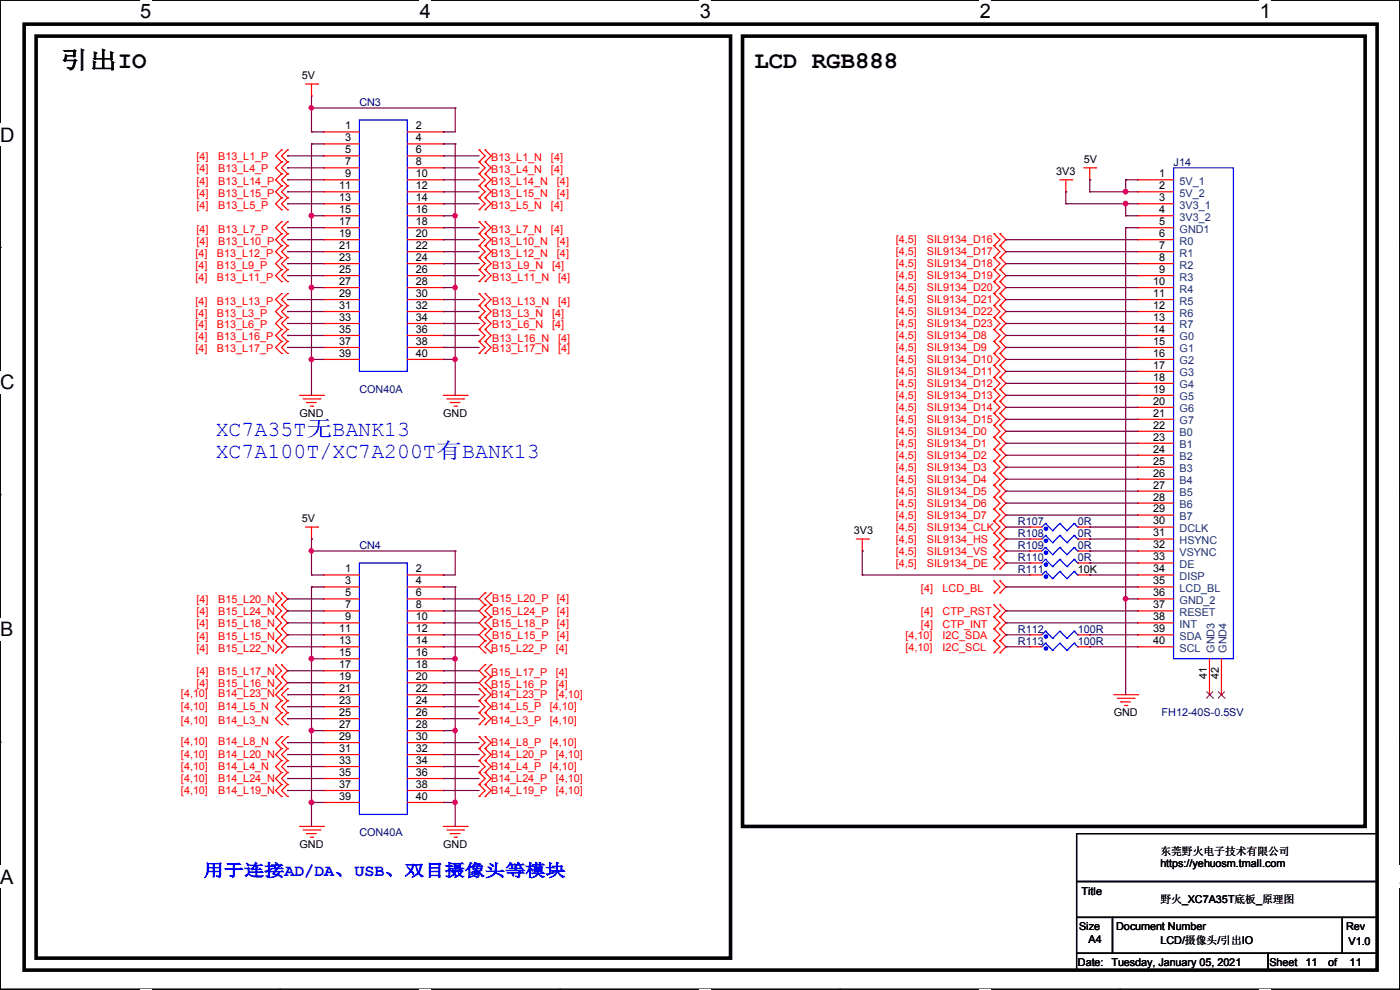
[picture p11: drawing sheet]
<svg xmlns="http://www.w3.org/2000/svg" width="297mm" height="210mm" viewBox="0 0 297 210" stroke-linecap="round" stroke-linejoin="round" font-family="sans-serif">
<path d="M0 0h297v209.8h-297z" fill="none" stroke="#000" stroke-width=".25"/>
<g fill="#fff">
<path d="M29.7 0h2.4v4.8h-2.4z"/>
<path d="M29.7 209.8h2.4v.2h-2.4z"/>
</g>
<path d="M59.4 0h.1M59.4 209.8h.1" fill="none" stroke="#000" stroke-width=".25"/>
<g fill="#fff">
<path d="M89.1 0h2.3v4.8h-2.3z"/>
<path d="M89.1 209.8h2.3v.2h-2.3z"/>
</g>
<path d="M118.8 0h.1M118.8 209.8h.1" fill="none" stroke="#000" stroke-width=".25"/>
<g fill="#fff">
<path d="M148.5 0h2.3v4.8h-2.3z"/>
<path d="M148.5 209.8h2.3v.2h-2.3z"/>
</g>
<path d="M178.2 0h.1M178.2 209.8h.1" fill="none" stroke="#000" stroke-width=".25"/>
<g fill="#fff">
<path d="M207.9 0h2.3v4.8h-2.3z"/>
<path d="M207.9 209.8h2.3v.2h-2.3z"/>
</g>
<path d="M237.6 0h.1M237.6 209.8h.1" fill="none" stroke="#000" stroke-width=".25"/>
<g fill="#fff">
<path d="M267.3 0h2.3v4.8h-2.3z"/>
<path d="M267.3 209.8h2.3v.2h-2.3z"/>
<path d="M0 26.2h3.1v4.8h-3.1z"/>
<path d="M0 78.7h3.1v4.7h-3.1z"/>
</g>
<path d="M0 52.5h.1M297 52.5h.1" fill="none" stroke="#000" stroke-width=".25"/>
<path d="M0 131.1h2.9v4.8h-2.9z" fill="#fff"/>
<path d="M0 104.9h.1M297 104.9h.1" fill="none" stroke="#000" stroke-width=".25"/>
<g fill="#fff">
<path d="M0 183.6h2.9v4.7h-2.9z"/>
<path d="M296.9 183.6h.1v4.7h-.1z"/>
</g>
<path d="M0 157.4h.1M297 157.4h.1M228.4 176.8h63.7v10.2h-63.7zM228.4 187h63.7v7.6h-63.7zM228.4 194.6h7.6v7.6h-7.6zM236 194.6h48.8v7.6h-48.8zM284.8 194.6h7.3v7.6h-7.3zM228.4 202.2h40.6v3.6h-40.6zM269 202.2h23.1v3.6h-23.1z" fill="none" stroke="#000" stroke-width=".25"/>
<path d="M5.1 5.1h287v200.7h-287zM7.7 7.7h147.3v195.5h-147.3zM157.5 7.7h132.1v167.6h-132.1z" fill="none" stroke="#000" stroke-width=".76"/>
<g fill="none" stroke="#f00" stroke-width=".25">
<path d="M64.8 17.8h2.6M66.1 17.8v2.6M67.4 17.8h.1M59.7 36.9h.1M59.7 39.4h.1M59.7 34.3h.1M59.7 31.8h.1M59.7 36.9l-1.2 1.2 1.2 1.3M59.7 39.4l-1.2 1.3 1.2 1.3M59.7 34.3l-1.2 1.3 1.2 1.3M59.7 31.8l-1.2 1.3 1.2 1.2M61 36.9h.1"/>
<path d="M61 39.4h.1M61 34.3h.1M61 31.8h.1M61 36.9l-1.3 1.2 1.3 1.3M61 39.4l-1.3 1.3 1.3 1.3M61 34.3l-1.3 1.3 1.3 1.3M61 31.8l-1.3 1.3 1.3 1.2M66.1 20.4h.1M68.6 28h.1M68.6 30.5h.1M68.6 33.1h.1M68.6 35.6h.1"/>
<path d="M68.6 38.1h.1M68.6 35.6h7.6M68.6 38.1h7.6M68.6 28h7.6M68.6 30.5h7.6M68.6 33.1h7.6M86.4 35.6h7.6M86.4 38.1h7.6M86.4 28h7.6M86.4 30.5h7.6M86.4 33.1h7.6M94 28h.1"/>
<path d="M94 30.5h.1M94 33.1h.1M94 35.6h.1M94 38.1h.1M101.6 39.4h.1M101.6 36.9h.1M101.6 34.3h.1M101.6 31.8h.1M101.6 39.4l1.3 1.3-1.3 1.3M101.6 36.9l1.3 1.2-1.3 1.3M101.6 34.3l1.3 1.3-1.3 1.3M101.6 31.8l1.3 1.3-1.3 1.2"/>
<path d="M102.9 39.4h.1M102.9 36.9h.1M102.9 34.3h.1M102.9 31.8h.1M102.9 39.4l1.3 1.3-1.3 1.3M102.9 36.9l1.3 1.2-1.3 1.3M102.9 34.3l1.3 1.3-1.3 1.3M102.9 31.8l1.3 1.3-1.3 1.2M224.8 38.1h2.6M226.1 38.1v2.6M227.4 38.1h.1M229.9 35.6h2.6"/>
<path d="M231.2 38.1h.1M231.2 35.6v2.5M232.5 35.6h.1M241.3 38.1h.1M241.3 38.1h7.7M59.7 42h.1M59.7 54.7h.1M59.7 57.2h.1M59.7 59.7h.1M59.7 49.6h.1M59.7 52.1h.1M59.7 47h.1"/>
<path d="M59.7 44.5h.1M59.7 54.7l-1.2 1.2 1.2 1.3M59.7 57.2l-1.2 1.3 1.2 1.2M59.7 49.6l-1.2 1.2 1.2 1.3M59.7 52.1l-1.2 1.3 1.2 1.3M59.7 47l-1.2 1.3 1.2 1.3M59.7 42l-1.2 1.2 1.2 1.3M61 42h.1M61 54.7h.1M61 57.2h.1M61 59.7h.1M61 49.6h.1"/>
<path d="M61 52.1h.1M61 47h.1M61 44.5h.1M61 54.7l-1.3 1.2 1.3 1.3M61 57.2l-1.3 1.3 1.3 1.2M61 49.6l-1.3 1.2 1.3 1.3M61 52.1l-1.3 1.3 1.3 1.3M61 47l-1.3 1.3 1.3 1.3M61 42l-1.3 1.2 1.3 1.3M68.6 40.7h.1M68.6 43.2h.1M68.6 45.8h.1"/>
<path d="M68.6 48.3h.1M68.6 50.8h.1M68.6 53.4h.1M68.6 55.9h.1M68.6 58.5h.1M68.6 40.7h7.6M68.6 43.2h7.6M68.6 45.8h7.6M68.6 48.3h7.6M68.6 50.8h7.6M68.6 53.4h7.6M68.6 55.9h7.6"/>
<path d="M68.6 58.5h7.6M86.4 40.7h7.6M86.4 43.2h7.6M86.4 45.8h7.6M86.4 48.3h7.6M86.4 50.8h7.6M86.4 53.4h7.6M86.4 55.9h7.6M86.4 58.5h7.6M94 40.7h.1M94 43.2h.1M94 45.8h.1"/>
<path d="M94 48.3h.1M94 50.8h.1M94 53.4h.1M94 55.9h.1M94 58.5h.1M101.6 42h.1M101.6 54.7h.1M101.6 57.2h.1M101.6 59.7h.1M101.6 49.6h.1M101.6 52.1h.1M101.6 47h.1"/>
<path d="M101.6 44.5h.1M101.6 54.7l1.3 1.2-1.3 1.3M101.6 57.2l1.3 1.3-1.3 1.2M101.6 49.6l1.3 1.2-1.3 1.3M101.6 52.1l1.3 1.3-1.3 1.3M101.6 47l1.3 1.3-1.3 1.3M101.6 42l1.3 1.2-1.3 1.3M102.9 42h.1M102.9 54.7h.1M102.9 57.2h.1M102.9 59.7h.1M102.9 49.6h.1"/>
<path d="M102.9 52.1h.1M102.9 47h.1M102.9 44.5h.1M102.9 54.7l1.3 1.2-1.3 1.3M102.9 57.2l1.3 1.3-1.3 1.2M102.9 49.6l1.3 1.2-1.3 1.3M102.9 52.1l1.3 1.3-1.3 1.3M102.9 47l1.3 1.3-1.3 1.3M102.9 42l1.3 1.2-1.3 1.3M210.9 59.7h.1M210.9 57.2h.1M210.9 54.7h.1"/>
<path d="M210.9 52.1h.1M210.9 49.6h.1M210.9 52.1l1.2 1.3-1.2 1.3M210.9 57.2l1.2 1.3-1.2 1.2M210.9 54.7l1.2 1.2-1.2 1.3M210.9 59.7l1.2 1.3-1.2 1.3M210.9 49.6l1.2 1.2-1.2 1.3M212.1 57.2h.1M212.1 59.7h.1M212.1 54.7h.1M212.1 52.1h.1M212.1 49.6h.1"/>
<path d="M212.1 49.6l1.3 1.2-1.3 1.3M212.1 52.1l1.3 1.3-1.3 1.3M212.1 57.2l1.3 1.3-1.3 1.2M212.1 54.7l1.3 1.2-1.3 1.3M212.1 59.7l1.3 1.3-1.3 1.3M226.1 40.7h.1M241.3 40.7h.1M241.3 43.2h.1M241.3 45.8h.1M241.3 48.3h.1M241.3 50.8h.1M241.3 53.4h.1"/>
<path d="M241.3 55.9h.1M241.3 58.5h.1M241.3 40.7h7.7M241.3 43.2h7.7M241.3 45.8h7.7M241.3 48.3h7.7M241.3 50.8h7.7M241.3 53.4h7.7M241.3 55.9h7.7M241.3 58.5h7.7M59.7 67.4h.1M59.7 69.9h.1"/>
<path d="M59.7 72.4h.1M59.7 75h.1M59.7 62.3h.1M59.7 64.8h.1M59.7 67.4l-1.2 1.2 1.2 1.3M59.7 69.9l-1.2 1.3 1.2 1.2M59.7 72.4l-1.2 1.3 1.2 1.3M59.7 62.3l-1.2 1.2 1.2 1.3M59.7 64.8l-1.2 1.3 1.2 1.3M61 67.4h.1M61 69.9h.1M61 72.4h.1"/>
<path d="M61 75h.1M61 62.3h.1M61 64.8h.1M61 67.4l-1.3 1.2 1.3 1.3M61 69.9l-1.3 1.3 1.3 1.2M61 72.4l-1.3 1.3 1.3 1.3M61 62.3l-1.3 1.2 1.3 1.3M61 64.8l-1.3 1.3 1.3 1.3M68.6 61h.1M68.6 63.5h.1M68.6 66.1h.1M68.6 68.6h.1"/>
<path d="M68.6 71.2h.1M68.6 73.7h.1M68.6 76.2h.1M68.6 61h7.6M68.6 63.5h7.6M68.6 66.1h7.6M68.6 68.6h7.6M68.6 71.2h7.6M68.6 73.7h7.6M68.6 76.2h7.6M86.4 61h7.6M86.4 63.5h7.6"/>
<path d="M86.4 66.1h7.6M86.4 68.6h7.6M86.4 71.2h7.6M86.4 73.7h7.6M86.4 76.2h7.6M94 61h.1M94 63.5h.1M94 66.1h.1M94 68.6h.1M94 71.2h.1M94 73.7h.1M94 76.2h.1"/>
<path d="M101.6 67.4h.1M101.6 69.9h.1M101.6 72.4h.1M101.6 75h.1M101.6 62.3h.1M101.6 64.8h.1M101.6 67.4l1.3 1.2-1.3 1.3M101.6 69.9l1.3 1.3-1.3 1.2M101.6 72.4l1.3 1.3-1.3 1.3M101.6 62.3l1.3 1.2-1.3 1.3M101.6 64.8l1.3 1.3-1.3 1.3M102.9 67.4h.1"/>
<path d="M102.9 69.9h.1M102.9 72.4h.1M102.9 75h.1M102.9 62.3h.1M102.9 64.8h.1M102.9 67.4l1.3 1.2-1.3 1.3M102.9 69.9l1.3 1.3-1.3 1.2M102.9 72.4l1.3 1.3-1.3 1.3M102.9 62.3l1.3 1.2-1.3 1.3M102.9 64.8l1.3 1.3-1.3 1.3M210.9 69.9h.1M210.9 67.4h.1"/>
<path d="M210.9 64.8h.1M210.9 77.5h.1M210.9 75h.1M210.9 62.3h.1M210.9 72.4h.1M210.9 67.4l1.2 1.2-1.2 1.3M210.9 64.8l1.2 1.3-1.2 1.3M210.9 77.5l1.2 1.3-1.2 1.3M210.9 75l1.2 1.2-1.2 1.3M210.9 62.3l1.2 1.2-1.2 1.3M210.9 72.4l1.2 1.3-1.2 1.3M210.9 69.9l1.2 1.3-1.2 1.2"/>
<path d="M212.1 67.4h.1M212.1 69.9h.1M212.1 64.8h.1M212.1 77.5h.1M212.1 75h.1M212.1 62.3h.1M212.1 72.4h.1M212.1 67.4l1.3 1.2-1.3 1.3M212.1 64.8l1.3 1.3-1.3 1.3M212.1 77.5l1.3 1.3-1.3 1.3M212.1 75l1.3 1.2-1.3 1.3M212.1 62.3l1.3 1.2-1.3 1.3"/>
<path d="M212.1 72.4l1.3 1.3-1.3 1.3M212.1 69.9l1.3 1.3-1.3 1.2M241.3 61h.1M241.3 63.5h.1M241.3 66.1h.1M241.3 68.6h.1M241.3 73.7h.1M241.3 76.2h.1M241.3 78.8h.1M241.3 71.2h.1M241.3 61h7.7M241.3 63.5h7.7"/>
<path d="M241.3 66.1h7.7M241.3 68.6h7.7M241.3 71.2h7.7M241.3 73.7h7.7M241.3 76.2h7.7M241.3 78.8h7.7M63.5 83.9h5.1M64.3 84.6h3.6M65.1 85.4h.1M65.1 85.4h2M65.8 86.1h.5M66.3 86.1h.1"/>
<path d="M67.9 84.6h.1M68.6 83.9h.1M94 83.9h5.1M94.8 84.6h3.5M95.5 85.4h.1M95.5 85.4h2.1M96.3 86.1h.5M96.8 86.1h.1M98.3 84.6h.1M99.1 83.9h.1M210.9 90.2h.1M210.9 87.7h.1"/>
<path d="M210.9 85.1h.1M210.9 80.1h.1M210.9 97.8h.1M210.9 95.3h.1M210.9 82.6h.1M210.9 92.8h.1M210.9 87.7l1.2 1.2-1.2 1.3M210.9 85.1l1.2 1.3-1.2 1.3M210.9 97.8l1.2 1.3-1.2 1.3M210.9 95.3l1.2 1.3-1.2 1.2M210.9 82.6l1.2 1.3-1.2 1.2M210.9 80.1l1.2 1.2-1.2 1.3"/>
<path d="M210.9 92.8l1.2 1.2-1.2 1.3M210.9 90.2l1.2 1.3-1.2 1.3M212.1 87.7h.1M212.1 90.2h.1M212.1 85.1h.1M212.1 80.1h.1M212.1 97.8h.1M212.1 95.3h.1M212.1 82.6h.1M212.1 92.8h.1M212.1 87.7l1.3 1.2-1.3 1.3M212.1 85.1l1.3 1.3-1.3 1.3"/>
<path d="M212.1 97.8l1.3 1.3-1.3 1.3M212.1 95.3l1.3 1.3-1.3 1.2M212.1 82.6l1.3 1.3-1.3 1.2M212.1 80.1l1.3 1.2-1.3 1.3M212.1 92.8l1.3 1.2-1.3 1.3M212.1 90.2l1.3 1.3-1.3 1.3M241.3 81.3h.1M241.3 83.9h.1M241.3 86.4h.1M241.3 88.9h.1M241.3 91.5h.1M241.3 94h.1"/>
<path d="M241.3 96.6h.1M241.3 99.1h.1M241.3 83.9h7.7M241.3 81.3h7.7M241.3 86.4h7.7M241.3 88.9h7.7M241.3 91.5h7.7M241.3 94h7.7M241.3 96.6h7.7M241.3 99.1h7.7M64.8 111.8h2.6M66.1 114.3h.1"/>
<path d="M66.1 111.8v2.5M67.4 111.8h.1M181.7 114.3h2.5M182.9 116.9h.1M182.9 114.3v2.6M184.2 114.3h.1M210.9 110.5h.1M210.9 108h.1M210.9 105.5h.1M210.9 100.4h.1M210.9 115.6h.1M210.9 113.1h.1"/>
<path d="M210.9 118.2h.1M210.9 102.9h.1M210.9 108l1.2 1.3-1.2 1.2M210.9 105.5l1.2 1.2-1.2 1.3M210.9 113.1l1.2 1.2-1.2 1.3M210.9 115.6l1.2 1.3-1.2 1.3M210.9 102.9l1.2 1.3-1.2 1.3M210.9 100.4l1.2 1.2-1.2 1.3M210.9 110.5l1.2 1.3-1.2 1.3M210.9 118.2l1.2 1.2-1.2 1.3M212.1 108h.1M212.1 110.5h.1"/>
<path d="M212.1 105.5h.1M212.1 100.4h.1M212.1 113.1h.1M212.1 115.6h.1M212.1 118.2h.1M212.1 102.9h.1M212.1 108l1.3 1.3-1.3 1.2M212.1 105.5l1.3 1.2-1.3 1.3M212.1 113.1l1.3 1.2-1.3 1.3M212.1 115.6l1.3 1.3-1.3 1.3M212.1 102.9l1.3 1.3-1.3 1.3M212.1 100.4l1.3 1.2-1.3 1.3"/>
<path d="M212.1 110.5l1.3 1.3-1.3 1.3M212.1 118.2l1.3 1.2-1.3 1.3M218.5 111.8h.1M218.5 114.3h.1M218.5 116.9h.1M218.5 119.4h.1M218.5 111.8h2.5M218.5 114.3h2.5M218.5 116.9h2.5M218.5 119.4h2.5M228.6 111.8h2.6M228.6 114.3h2.6"/>
<path d="M228.6 116.9h2.6M228.6 119.4h2.6M231.2 111.8h.1M231.2 114.3h.1M231.2 116.9h.1M231.2 119.4h.1M241.3 101.6h.1M241.3 104.2h.1M241.3 106.7h.1M241.3 109.3h.1M241.3 111.8h.1M241.3 114.3h.1"/>
<path d="M241.3 116.9h.1M241.3 119.4h.1M241.3 111.8h7.7M241.3 114.3h7.7M241.3 116.9h7.7M241.3 101.6h7.7M241.3 104.2h7.7M241.3 106.7h7.7M241.3 109.3h7.7M241.3 119.4h7.7M58.5 135.9h.1M58.5 138.5h.1"/>
<path d="M58.5 133.4h.1M58.5 130.9h.1M58.5 125.8h.1M58.5 128.3h.1M58.5 135.9l1.2 1.3-1.2 1.3M58.5 133.4l1.2 1.3-1.2 1.2M58.5 130.9l1.2 1.2-1.2 1.3M58.5 125.8l1.2 1.2-1.2 1.3M58.5 128.3l1.2 1.3-1.2 1.3M59.7 138.5h.1M59.7 135.9h.1M59.7 133.4h.1"/>
<path d="M59.7 130.9h.1M59.7 128.3h.1M59.7 125.8h.1M59.7 135.9l1.3 1.3-1.3 1.3M59.7 133.4l1.3 1.3-1.3 1.2M59.7 130.9l1.3 1.2-1.3 1.3M59.7 125.8l1.3 1.2-1.3 1.3M59.7 128.3l1.3 1.3-1.3 1.3M68.6 122h.1M68.6 124.5h.1M68.6 127h.1M68.6 129.6h.1"/>
<path d="M68.6 132.1h.1M68.6 134.7h.1M68.6 137.2h.1M68.6 139.7h.1M68.6 122h7.6M68.6 124.5h7.6M68.6 127h7.6M68.6 129.6h7.6M68.6 132.1h7.6M68.6 137.2h7.6M68.6 134.7h7.6M68.6 139.7h7.6"/>
<path d="M86.4 122h7.6M86.4 124.5h7.6M86.4 127h7.6M86.4 129.6h7.6M86.4 132.1h7.6M86.4 137.2h7.6M86.4 134.7h7.6M86.4 139.7h7.6M94 122h.1M94 124.5h.1M94 127h.1M94 129.6h.1"/>
<path d="M94 132.1h.1M94 134.7h.1M94 137.2h.1M94 139.7h.1M102.9 138.5h.1M102.9 135.9h.1M102.9 133.4h.1M102.9 130.9h.1M102.9 128.3h.1M102.9 125.8h.1M102.9 135.9l-1.3 1.3 1.3 1.3M102.9 133.4l-1.3 1.3 1.3 1.2"/>
<path d="M102.9 130.9l-1.3 1.2 1.3 1.3M102.9 128.3l-1.3 1.3 1.3 1.3M102.9 125.8l-1.3 1.2 1.3 1.3M104.2 135.9h.1M104.2 138.5h.1M104.2 133.4h.1M104.2 130.9h.1M104.2 128.3h.1M104.2 125.8h.1M104.2 135.9l-1.3 1.3 1.3 1.3M104.2 133.4l-1.3 1.3 1.3 1.2M104.2 130.9l-1.3 1.2 1.3 1.3"/>
<path d="M104.2 128.3l-1.3 1.3 1.3 1.3M104.2 125.8l-1.3 1.2 1.3 1.3M210.9 133.4h.1M210.9 135.9h.1M210.9 138.5h.1M210.9 120.7h.1M210.9 125.8h.1M210.9 123.2h.1M210.9 130.9h.1M210.9 128.3h.1M210.9 133.4l1.2 1.3-1.2 1.2M210.9 135.9l1.2 1.3-1.2 1.3"/>
<path d="M210.9 123.2l1.2 1.3-1.2 1.3M210.9 130.9l1.2 1.2-1.2 1.3M210.9 128.3l1.2 1.3-1.2 1.3M212.1 135.9h.1M212.1 133.4h.1M212.1 138.5h.1M212.1 120.7h.1M212.1 123.2h.1M212.1 125.8h.1M212.1 130.9h.1M212.1 128.3h.1M212.1 133.4l1.3 1.3-1.3 1.2"/>
<path d="M212.1 135.9l1.3 1.3-1.3 1.3M212.1 123.2l1.3 1.3-1.3 1.3M212.1 130.9l1.3 1.2-1.3 1.3M212.1 128.3l1.3 1.3-1.3 1.3M218.5 122h.1M218.5 134.7h.1M218.5 137.2h.1M218.5 122h2.5M218.5 137.2h2.5M218.5 134.7h2.5M228.6 122h2.6M228.6 137.2h2.6"/>
<path d="M228.6 134.7h2.6M231.2 122h.1M231.2 134.7h.1M231.2 137.2h.1M241.3 122h.1M241.3 124.5h.1M241.3 127h.1M241.3 129.6h.1M241.3 132.1h.1M241.3 137.2h.1M241.3 134.7h.1M241.3 122h7.7"/>
<path d="M241.3 124.5h7.7M241.3 127h7.7M241.3 129.6h7.7M241.3 132.1h7.7M241.3 137.2h7.7M241.3 134.7h7.7M256.6 139.7v7.7M259.1 139.7v7.7M58.5 143.6h.1M58.5 146.1h.1M58.5 141h.1M58.5 143.6l1.2 1.2-1.2 1.3"/>
<path d="M58.5 141l1.2 1.3-1.2 1.3M59.7 158.8h.1M59.7 146.1h.1M59.7 143.6h.1M59.7 141h.1M59.7 156.3h.1M59.7 153.7h.1M59.7 151.2h.1M59.7 148.6h.1M59.7 158.8l-1.2 1.3 1.2 1.2M59.7 143.6l1.3 1.2-2.5 2.6 1.2 1.2M59.7 141l1.3 1.3-1.3 1.3"/>
<path d="M59.7 156.3l-1.2 1.2 1.2 1.3M59.7 151.2l-1.2 1.2 1.2 1.3M59.7 148.6l-1.2 1.3 1.2 1.3M61 158.8h.1M61 156.3h.1M61 153.7h.1M61 151.2h.1M61 148.6h.1M61 146.1h.1M61 158.8l-1.3 1.3 1.3 1.2M61 156.3l-1.3 1.2 1.3 1.3M61 151.2l-1.3 1.2 1.3 1.3"/>
<path d="M61 148.6l-1.3 1.3 1.3 1.3M61 146.1l-1.3 1.3 1.3 1.2M68.6 142.3h.1M68.6 144.8h.1M68.6 147.4h.1M68.6 149.9h.1M68.6 152.4h.1M68.6 155h.1M68.6 157.5h.1M68.6 147.4h7.6M68.6 142.3h7.6M68.6 144.8h7.6"/>
<path d="M68.6 149.9h7.6M68.6 152.4h7.6M68.6 155h7.6M68.6 157.5h7.6M86.4 147.4h7.6M86.4 142.3h7.6M86.4 144.8h7.6M86.4 149.9h7.6M86.4 152.4h7.6M86.4 155h7.6M86.4 157.5h7.6M94 142.3h.1"/>
<path d="M94 144.8h.1M94 147.4h.1M94 149.9h.1M94 152.4h.1M94 155h.1M94 157.5h.1M101.6 158.8h.1M101.6 156.3h.1M101.6 153.7h.1M101.6 151.2h.1M101.6 148.6h.1M101.6 146.1h.1"/>
<path d="M101.6 158.8l1.3 1.3-1.3 1.2M101.6 156.3l1.3 1.2-1.3 1.3M101.6 151.2l1.3 1.2-1.3 1.3M101.6 148.6l1.3 1.3-1.3 1.3M101.6 146.1l1.3 1.3-1.3 1.2M102.9 158.8h.1M102.9 146.1h.1M102.9 143.6h.1M102.9 141h.1M102.9 156.3h.1M102.9 153.7h.1M102.9 151.2h.1"/>
<path d="M102.9 148.6h.1M102.9 158.8l1.3 1.3-1.3 1.2M102.9 143.6l-1.3 1.2 2.6 2.6-1.3 1.2M102.9 141l-1.3 1.3 1.3 1.3M102.9 156.3l1.3 1.2-1.3 1.3M102.9 151.2l1.3 1.2-1.3 1.3M102.9 148.6l1.3 1.3-1.3 1.3M104.2 143.6h.1M104.2 146.1h.1M104.2 141h.1M104.2 143.6l-1.3 1.2 1.3 1.3M104.2 141l-1.3 1.3 1.3 1.3"/>
<path d="M236.3 147.4h5M237 148.1h3.6M237.8 148.9h.1M237.8 148.9h2M238.5 149.6h.6M239.1 149.6h.1M240.6 148.1h.1M241.3 147.4h.1M256.6 147.4h.1M259.1 147.4h.1M59.7 163.9h.1M59.7 161.3h.1"/>
<path d="M59.7 166.4h.1M59.7 169h.1M59.7 161.3l-1.2 1.3 1.2 1.3M59.7 163.9l-1.2 1.2 1.2 1.3M59.7 166.4l-1.2 1.3 1.2 1.3M61 163.9h.1M61 161.3h.1M61 166.4h.1M61 169h.1M61 161.3l-1.3 1.3 1.3 1.3M61 163.9l-1.3 1.2 1.3 1.3M61 166.4l-1.3 1.3 1.3 1.3"/>
<path d="M63.5 175.3h5.1M64.3 176.1h3.6M65.1 176.8h.1M65.1 176.8h2M65.8 177.6h.5M66.3 177.6h.1M67.9 176.1h.1M68.6 175.3h.1M68.6 160.1h.1M68.6 162.6h.1M68.6 165.1h.1M68.6 167.7h.1"/>
<path d="M68.6 170.2h.1M68.6 160.1h7.6M68.6 162.6h7.6M68.6 165.1h7.6M68.6 167.7h7.6M68.6 170.2h7.6M86.4 160.1h7.6M86.4 162.6h7.6M86.4 165.1h7.6M86.4 167.7h7.6M86.4 170.2h7.6M94 160.1h.1"/>
<path d="M94 162.6h.1M94 165.1h.1M94 167.7h.1M94 170.2h.1M94 175.3h5.1M94.8 176.1h3.5M95.5 176.8h.1M95.5 176.8h2.1M96.3 177.6h.5M96.8 177.6h.1M98.3 176.1h.1M99.1 175.3h.1"/>
<path d="M101.6 161.3h.1M101.6 163.9h.1M101.6 169h.1M101.6 166.4h.1M101.6 161.3l1.3 1.3-1.3 1.3M101.6 166.4l1.3 1.3-1.3 1.3M101.6 163.9l1.3 1.2-1.3 1.3M102.9 161.3h.1M102.9 163.9h.1M102.9 169h.1M102.9 166.4h.1M102.9 161.3l1.3 1.3-1.3 1.3"/>
<path d="M102.9 166.4l1.3 1.3-1.3 1.3M102.9 163.9l1.3 1.2-1.3 1.3"/>
</g>
<g fill="none" stroke="#00f" stroke-width=".25">
<path d="M76.2 25.4h10.2v53.4h-10.2zM249 35.6h12.7v104.1h-12.7zM76.2 119.4h10.2v53.4h-10.2zM221.8 111h.1M221.8 113.6h.1M221.8 116.1h.1M221.8 118.7h.1M221.8 111l-.8 .8M221.8 111l1.5 1.6M221.8 113.6l-.8 .7M221.8 113.6l1.5 1.5M221.8 116.1l-.8 .8"/>
<path d="M221.8 116.1l1.5 1.5M221.8 118.7l-.8 .7M221.8 118.7l1.5 1.5M223.3 112.6h.1M223.3 115.1h.1M223.3 117.6h.1M224.8 111h.1M224.8 113.6h.1M224.8 116.1h.1M224.8 118.7h.1M224.8 111l-1.5 1.6M224.8 111l1.6 1.6"/>
<path d="M224.8 113.6l-1.5 1.5M224.8 113.6l1.6 1.5M224.8 116.1l-1.5 1.5M224.8 116.1l1.6 1.5M224.8 118.7l-1.5 1.5M224.8 118.7l1.6 1.5M226.4 112.6h.1M226.4 115.1h.1M226.4 117.6h.1M227.9 111h.1M227.9 113.6h.1M227.9 116.1h.1"/>
<path d="M227.9 118.7h.1M227.9 111l-1.5 1.6M227.9 111l.7 .8M227.9 113.6l-1.5 1.5M227.9 113.6l.7 .7M227.9 116.1l-1.5 1.5M227.9 116.1l.7 .8M227.9 118.7l-1.5 1.5M227.9 118.7l.7 .7M228.6 111.8h.1M228.6 114.3h.1M228.6 116.9h.1"/>
<path d="M228.6 119.4h.1M221.8 121.2h.1M221.8 133.9h.1M221.8 136.4h.1M221.8 121.2l-.8 .8M221.8 121.2l1.5 1.5M221.8 133.9l-.8 .8M221.8 133.9l1.5 1.5M221.8 136.4l-.8 .8M221.8 136.4l1.5 1.6M223.3 122.7h.1M223.3 120.2h.1"/>
<path d="M223.3 135.4h.1M223.3 138h.1M224.8 121.2h.1M224.8 133.9h.1M224.8 136.4h.1M224.8 121.2l-1.5 1.5M224.8 121.2l1.6 1.5M224.8 133.9l-1.5 1.5M224.8 133.9l1.6 1.5M224.8 136.4l-1.5 1.6M224.8 136.4l1.6 1.6M226.4 122.7h.1"/>
<path d="M226.4 120.2h.1M226.4 135.4h.1M226.4 138h.1M227.9 121.2h.1M227.9 133.9h.1M227.9 136.4h.1M227.9 121.2l-1.5 1.5M227.9 121.2l.7 .8M227.9 133.9l-1.5 1.5M227.9 133.9l.7 .8M227.9 136.4l-1.5 1.6M227.9 136.4l.7 .8"/>
<path d="M228.6 122h.1M228.6 134.7h.1M228.6 137.2h.1"/>
</g>
<g fill="#00f" stroke="#00f" stroke-width=".25">
<circle cx="221.9" cy="112.2" r=".36"/>
<circle cx="221.9" cy="114.7" r=".36"/>
<circle cx="221.9" cy="117.2" r=".36"/>
<circle cx="221.9" cy="122.3" r=".36"/>
<circle cx="221.9" cy="119.8" r=".36"/>
<circle cx="221.9" cy="135" r=".36"/>
<circle cx="221.9" cy="137.6" r=".36"/>
</g>
<path d="M255.9 148.1h.1M255.9 146.7l1.5 1.4M257.4 148.1h.1M257.4 146.7l-1.5 1.4M258.4 148.1h.1M258.4 146.7l1.4 1.4M259.8 148.1h.1M259.8 146.7l-1.4 1.4" fill="none" stroke="#804000" stroke-width=".21"/>
<g fill="none" stroke="#800040" stroke-width=".25">
<path d="M61 33.1h.1M61 35.6h.1M61 38.1h.1M61 33.1h7.6M61 35.6h7.6M61 38.1h7.6M66.1 22.9h.1M66.1 28h.1M66.1 30.5h.1M66.1 20.4v7.6M66.1 30.5v53.4M66.1 22.9h30.5"/>
<path d="M66.1 28h2.5M66.1 30.5h2.5M94 35.6h.1M94 38.1h.1M94 33.1h.1M94 30.5h.1M94 28h.1M94 33.1h7.6M94 35.6h7.6M94 38.1h7.6M94 30.5h2.6M96.6 30.5h.1"/>
<path d="M96.6 22.9h.1M96.6 22.9v5.1h-2.6M96.6 30.5v53.4M231.2 38.1h.1M231.2 38.1v2.6M238.8 38.1h.1M238.8 38.1h2.5M238.8 38.1v2.6M61 40.7h.1M61 43.2h.1M61 48.3h.1M61 50.8h.1"/>
<path d="M61 53.4h.1M61 55.9h.1M61 58.5h.1M61 40.7h7.6M61 43.2h7.6M61 48.3h7.6M61 50.8h7.6M61 53.4h7.6M61 55.9h7.6M61 58.5h7.6M66.1 45.8h.1M66.1 45.8h2.5"/>
<path d="M94 48.3h.1M94 50.8h.1M94 40.7h.1M94 43.2h.1M94 53.4h.1M94 55.9h.1M94 58.5h.1M94 45.8h.1M94 40.7h7.6M94 43.2h7.6M94 48.3h7.6M94 50.8h7.6"/>
<path d="M94 53.4h7.6M94 55.9h7.6M94 58.5h7.6M94 45.8h2.6M96.6 45.8h.1M213.4 50.8h.1M213.4 53.4h.1M213.4 55.9h.1M213.4 58.5h.1M213.4 50.8h27.9M213.4 53.4h27.9M213.4 55.9h27.9"/>
<path d="M213.4 58.5h27.9M226.1 43.2h.1M226.1 40.7h.1M226.1 43.2h15.2M226.1 40.7v2.5M231.2 40.7h.1M231.2 40.7h10.1M238.8 48.3h.1M238.8 45.8h.1M238.8 43.2h.1M238.8 40.7h.1M238.8 48.3h2.5"/>
<path d="M238.8 45.8h2.5M238.8 43.2v2.6M238.8 48.3v99.1M61 63.5h.1M61 66.1h.1M61 68.6h.1M61 71.2h.1M61 73.7h.1M61 63.5h7.6M61 66.1h7.6M61 68.6h7.6M61 71.2h7.6"/>
<path d="M61 73.7h7.6M66.1 61h.1M66.1 76.2h.1M66.1 61h2.5M66.1 76.2h2.5M94 63.5h.1M94 66.1h.1M94 68.6h.1M94 71.2h.1M94 73.7h.1M94 76.2h.1M94 61h.1"/>
<path d="M94 63.5h7.6M94 66.1h7.6M94 68.6h7.6M94 71.2h7.6M94 73.7h7.6M94 61h2.6M94 76.2h2.6M96.6 76.2h.1M96.6 61h.1M213.4 61h.1M213.4 63.5h.1M213.4 66.1h.1"/>
<path d="M213.4 68.6h.1M213.4 76.2h.1M213.4 78.8h.1M213.4 71.2h.1M213.4 73.7h.1M213.4 63.5h27.9M213.4 66.1h27.9M213.4 68.6h27.9M213.4 71.2h27.9M213.4 73.7h27.9M213.4 61h27.9M213.4 76.2h27.9"/>
<path d="M213.4 78.8h27.9M213.4 99.1h.1M213.4 86.4h.1M213.4 88.9h.1M213.4 81.3h.1M213.4 83.9h.1M213.4 91.5h.1M213.4 94h.1M213.4 96.6h.1M213.4 99.1h27.9M213.4 86.4h27.9M213.4 88.9h27.9"/>
<path d="M213.4 81.3h27.9M213.4 83.9h27.9M213.4 91.5h27.9M213.4 94h27.9M213.4 96.6h27.9M66.1 114.3h.1M66.1 116.9h.1M66.1 114.3v7.7M66.1 116.9h30.5M96.6 116.9h.1M96.6 116.9v5.1h-2.6M182.9 116.9h.1"/>
<path d="M182.9 116.9v5.1M213.4 119.4h.1M213.4 116.9h.1M213.4 114.3h.1M213.4 111.8h.1M213.4 106.7h.1M213.4 109.3h.1M213.4 101.6h.1M213.4 104.2h.1M213.4 116.9h5.1M213.4 119.4h5.1M213.4 114.3h5.1"/>
<path d="M213.4 111.8h5.1M213.4 106.7h27.9M213.4 109.3h27.9M213.4 101.6h27.9M213.4 104.2h27.9M231.2 111.8h.1M231.2 114.3h.1M231.2 116.9h.1M231.2 119.4h.1M231.2 116.9h10.1M231.2 119.4h10.1M231.2 114.3h10.1"/>
<path d="M231.2 111.8h10.1M61 132.1h.1M61 129.6h.1M61 127h.1M61 134.7h.1M61 137.2h.1M61 137.2h7.6M61 132.1h7.6M61 129.6h7.6M61 127h7.6M61 134.7h7.6M66.1 139.7h.1"/>
<path d="M66.1 122h.1M66.1 124.5h.1M66.1 139.7h2.5M66.1 124.5v50.8M66.1 124.5h2.5M66.1 122h2.5M94 124.5h.1M94 139.7h.1M94 137.2h.1M94 129.6h.1M94 127h.1M94 134.7h.1"/>
<path d="M94 132.1h.1M94 122h.1M94 139.7h2.6M94 124.5h2.6M94 137.2h7.6M94 132.1h7.6M94 129.6h7.6M94 127h7.6M94 134.7h7.6M96.6 124.5h.1M96.6 139.7h.1M96.6 124.5v50.8"/>
<path d="M182.9 122h.1M182.9 122h35.6M213.4 137.2h.1M213.4 124.5h.1M213.4 129.6h.1M213.4 132.1h.1M213.4 134.7h.1M213.4 124.5h27.9M213.4 137.2h5.1M213.4 132.1h27.9M213.4 129.6h27.9M213.4 134.7h5.1"/>
<path d="M231.2 137.2h.1M231.2 134.7h.1M231.2 122h.1M231.2 137.2h10.1M231.2 134.7h10.1M231.2 122h10.1M238.8 127h.1M238.8 127h2.5M61 142.3h.1M61 144.8h.1M61 147.4h.1M61 149.9h.1"/>
<path d="M61 157.5h.1M61 152.4h.1M61 152.4h7.6M61 142.3h7.6M61 144.8h7.6M61 147.4h7.6M61 149.9h7.6M61 157.5h7.6M66.1 155h.1M66.1 155h2.5M94 155h.1M94 152.4h.1"/>
<path d="M94 142.3h.1M94 144.8h.1M94 147.4h.1M94 149.9h.1M94 157.5h.1M94 155h2.6M94 152.4h7.6M94 142.3h7.6M94 144.8h7.6M94 147.4h7.6M94 149.9h7.6M94 157.5h7.6"/>
<path d="M96.6 155h.1M61 162.6h.1M61 165.1h.1M61 167.7h.1M61 160.1h.1M61 160.1h7.6M61 162.6h7.6M61 165.1h7.6M61 167.7h7.6M66.1 170.2h.1M66.1 170.2h2.5M94 170.2h.1"/>
<path d="M94 160.1h.1M94 162.6h.1M94 167.7h.1M94 165.1h.1M94 170.2h2.6M94 160.1h7.6M94 162.6h7.6M94 165.1h7.6M94 167.7h7.6M96.6 170.2h.1"/>
</g>
<g fill="#f0f" stroke="#f0f" stroke-width=".25">
<circle cx="96.5" cy="139.7" r=".49"/>
<circle cx="66.1" cy="170.2" r=".49"/>
<circle cx="66.1" cy="155" r=".49"/>
<circle cx="96.5" cy="170.2" r=".49"/>
<circle cx="96.5" cy="155" r=".49"/>
<circle cx="66.1" cy="116.9" r=".49"/>
<circle cx="66.1" cy="139.7" r=".49"/>
<circle cx="238.8" cy="43.2" r=".49"/>
<circle cx="238.8" cy="127" r=".49"/>
<circle cx="238.8" cy="40.7" r=".49"/>
<circle cx="66.1" cy="22.9" r=".49"/>
<circle cx="66.1" cy="61" r=".49"/>
<circle cx="66.1" cy="45.7" r=".49"/>
<circle cx="66.1" cy="76.2" r=".49"/>
<circle cx="96.5" cy="76.2" r=".49"/>
<circle cx="96.5" cy="61" r=".49"/>
<circle cx="96.5" cy="45.7" r=".49"/>
</g>
<g font-size="5.1">
<text x="12.7" y="14.5">引出IO</text>
<text x="160.1" y="14.5">LCD RGB888</text>
</g>
<g font-size="4.6" fill="#00f">
<text x="45.8" y="92.6">XC7A35T无BANK13</text>
<text x="45.8" y="97.2">XC7A100T/XC7A200T有BANK13</text>
</g>
<g font-size="4.2">
<text x="29.7" y="3.9">5</text>
<text x="89.1" y="3.9">4</text>
<text x="148.5" y="3.9">3</text>
<text x="207.9" y="3.9">2</text>
<text x="267.2" y="3.9">1</text>
<text x="0" y="30.1">D</text>
<text x="0" y="82.5">C</text>
<text x="0" y="135">B</text>
<text x="0" y="187.4">A</text>
<text x="297" y="187.4">A</text>
</g>
<text font-size="3.6" fill="#00f" x="43.2" y="185.8">用于连接AD/DA、USB、双目摄像头等模块</text>
<g font-size="2.3">
<text x="64.1" y="16.8">5V</text>
<text x="73.2" y="27.4">1</text>
<text x="73.2" y="30">3</text>
<text x="88.2" y="27.4">2</text>
<text x="88.2" y="30">4</text>
<text x="73.2" y="32.5">5</text>
<text x="73.2" y="35.1">7</text>
<text x="88.2" y="32.5">6</text>
<text x="88.2" y="35.1">8</text>
<text x="229.9" y="34.6">5V</text>
<text x="71.9" y="40.1">11</text>
<text x="73.2" y="37.6">9</text>
<text x="88.2" y="37.6">10</text>
<text x="88.2" y="40.1">12</text>
<text x="224.1" y="37.2">3V3</text>
<text x="245.9" y="37.6">1</text>
<text x="245.9" y="40.1">2</text>
<text x="71.9" y="42.7">13</text>
<text x="71.9" y="45.2">15</text>
<text x="71.9" y="47.8">17</text>
<text x="88.2" y="42.7">14</text>
<text x="88.2" y="45.2">16</text>
<text x="88.2" y="47.8">18</text>
<text x="245.9" y="42.7">3</text>
<text x="245.9" y="45.2">4</text>
<text x="245.9" y="47.8">5</text>
<text x="71.9" y="50.3">19</text>
<text x="71.9" y="52.8">21</text>
<text x="88.2" y="50.3">20</text>
<text x="88.2" y="52.8">22</text>
<text x="245.9" y="50.3">6</text>
<text x="245.9" y="52.8">7</text>
<text x="71.9" y="55.4">23</text>
<text x="71.9" y="57.9">25</text>
<text x="88.2" y="55.4">24</text>
<text x="88.2" y="57.9">26</text>
<text x="245.9" y="55.4">8</text>
<text x="245.9" y="57.9">9</text>
<text x="71.9" y="60.5">27</text>
<text x="71.9" y="63">29</text>
<text x="71.9" y="65.5">31</text>
<text x="88.2" y="60.5">28</text>
<text x="88.2" y="63">30</text>
<text x="88.2" y="65.5">32</text>
<text x="244.7" y="60.5">10</text>
<text x="244.7" y="63">11</text>
<text x="244.7" y="65.5">12</text>
<text x="71.9" y="68.1">33</text>
<text x="71.9" y="70.6">35</text>
<text x="88.2" y="68.1">34</text>
<text x="88.2" y="70.6">36</text>
<text x="244.7" y="68.1">13</text>
<text x="244.7" y="70.6">14</text>
<text x="71.9" y="73.2">37</text>
<text x="71.9" y="75.7">39</text>
<text x="88.2" y="73.2">38</text>
<text x="88.2" y="75.7">40</text>
<text x="244.7" y="73.2">15</text>
<text x="244.7" y="75.7">16</text>
<text x="244.7" y="78.2">17</text>
<text x="244.7" y="80.8">18</text>
<text x="244.7" y="83.3">19</text>
<text x="63.5" y="88.5">GND</text>
<text x="94" y="88.5">GND</text>
<text x="244.7" y="85.9">20</text>
<text x="244.7" y="88.4">21</text>
<text x="244.7" y="90.9">22</text>
<text x="244.7" y="93.5">23</text>
<text x="244.7" y="96">24</text>
<text x="244.7" y="98.6">25</text>
<text x="244.7" y="101.1">26</text>
<text x="244.7" y="103.6">27</text>
<text x="244.7" y="106.2">28</text>
<text x="64.1" y="110.8">5V</text>
<text x="181.2" y="113.4">3V3</text>
<text x="244.7" y="108.7">29</text>
<text x="244.7" y="111.3">30</text>
<text x="244.7" y="113.8">31</text>
<text x="244.7" y="116.3">32</text>
<text x="244.7" y="118.9">33</text>
<text x="73.2" y="121.4">1</text>
<text x="73.2" y="124">3</text>
<text x="88.2" y="121.4">2</text>
<text x="88.2" y="124">4</text>
<text x="228.7" y="121.5">10K</text>
<text x="244.7" y="121.4">34</text>
<text x="244.7" y="124">35</text>
<text x="73.2" y="126.5">5</text>
<text x="73.2" y="129">7</text>
<text x="73.2" y="131.6">9</text>
<text x="88.2" y="126.5">6</text>
<text x="88.2" y="129">8</text>
<text x="88.2" y="131.6">10</text>
<text x="244.7" y="126.5">36</text>
<text x="244.7" y="129">37</text>
<text x="244.7" y="131.6">38</text>
<text x="71.9" y="134.1">11</text>
<text x="71.9" y="136.7">13</text>
<text x="88.2" y="134.1">12</text>
<text x="88.2" y="136.7">14</text>
<text x="244.7" y="136.7">40</text>
<text x="244.7" y="134.1">39</text>
<text x="71.9" y="139.2">15</text>
<text x="71.9" y="141.7">17</text>
<text x="88.2" y="139.2">16</text>
<text x="88.2" y="141.7">18</text>
<text x="71.9" y="144.3">19</text>
<text x="71.9" y="146.8">21</text>
<text x="71.9" y="149.4">23</text>
<text x="88.2" y="144.3">20</text>
<text x="88.2" y="146.8">22</text>
<text x="88.2" y="149.4">24</text>
<text x="256" y="144.1" transform="rotate(-90 256 144.1)">41</text>
<text x="258.6" y="144.1" transform="rotate(-90 258.6 144.1)">42</text>
<text x="71.9" y="151.9">25</text>
<text x="71.9" y="154.4">27</text>
<text x="88.2" y="151.9">26</text>
<text x="88.2" y="154.4">28</text>
<text x="236.3" y="152">GND</text>
<text x="71.9" y="157">29</text>
<text x="71.9" y="159.5">31</text>
<text x="88.2" y="157">30</text>
<text x="88.2" y="159.5">32</text>
<text x="71.9" y="162.1">33</text>
<text x="71.9" y="164.6">35</text>
<text x="71.9" y="167.1">37</text>
<text x="88.2" y="162.1">34</text>
<text x="88.2" y="164.6">36</text>
<text x="88.2" y="167.1">38</text>
<text x="71.9" y="169.7">39</text>
<text x="88.2" y="169.7">40</text>
<text x="63.5" y="179.9">GND</text>
<text x="94" y="179.9">GND</text>
<text x="246.2" y="181.4">东莞野火电子技术有限公司</text>
<text x="246.2" y="184">https://yehuosm.tmall.com</text>
<text x="229.4" y="189.8">Title</text>
<text x="246.2" y="191.6">野火_XC7A35T底板_原理图</text>
<text x="228.9" y="197.2">Size</text>
<text x="236.8" y="197.2">Document Number</text>
<text x="285.6" y="197.2">Rev</text>
<text x="230.9" y="200">A4</text>
<text x="246.2" y="200.2">LCD/摄像头/引出IO</text>
<text x="286.1" y="200.5">V1.0</text>
<text x="228.7" y="204.8">Date:</text>
<text x="235.8" y="204.8">Tuesday, January 05, 2021</text>
<text x="269.3" y="204.8">Sheet</text>
<text x="276.9" y="204.8">11</text>
<text x="281.7" y="204.8">of</text>
<text x="286.3" y="204.8">11</text>
</g>
<g font-size="2.3" fill="#000080">
<text x="76.2" y="22.4">CN3</text>
<text x="249" y="35.1">J14</text>
<text x="76.2" y="83.4">CON40A</text>
<text x="216" y="111.3">R107</text>
<text x="216" y="113.9">R108</text>
<text x="228.7" y="111.3">0R</text>
<text x="228.7" y="113.9">0R</text>
<text x="76.2" y="116.4">CN4</text>
<text x="216" y="116.4">R109</text>
<text x="216" y="119">R110</text>
<text x="228.7" y="116.4">0R</text>
<text x="228.7" y="119">0R</text>
<text x="216" y="121.5">R111</text>
<text x="216" y="134.2">R112</text>
<text x="216" y="136.7">R113</text>
<text x="228.7" y="134.2">100R</text>
<text x="228.7" y="136.7">100R</text>
<text x="246.4" y="152">FH12-40S-0.5SV</text>
<text x="76.2" y="177.4">CON40A</text>
</g>
<g font-size="2.3" fill="#f00">
<text x="41.7" y="33.9">[4]</text>
<text x="46.3" y="33.9">B13_L1_P</text>
<text x="104.2" y="34.1">B13_L1_N</text>
<text x="116.9" y="34.1">[4]</text>
<text x="41.7" y="39.2">[4]</text>
<text x="41.7" y="41.7">[4]</text>
<text x="41.7" y="36.4">[4]</text>
<text x="46.3" y="39.2">B13_L14_P</text>
<text x="46.3" y="41.7">B13_L15_P</text>
<text x="46.3" y="36.4">B13_L4_P</text>
<text x="104.2" y="41.7">B13_L15_N</text>
<text x="104.2" y="39.2">B13_L14_N</text>
<text x="104.2" y="36.7">B13_L4_N</text>
<text x="116.9" y="36.7">[4]</text>
<text x="118.2" y="41.7">[4]</text>
<text x="118.2" y="39.2">[4]</text>
<text x="41.7" y="44.3">[4]</text>
<text x="46.3" y="44.3">B13_L5_P</text>
<text x="104.2" y="44.3">B13_L5_N</text>
<text x="116.9" y="44.3">[4]</text>
<text x="41.7" y="51.9">[4]</text>
<text x="41.7" y="49.4">[4]</text>
<text x="46.3" y="51.9">B13_L10_P</text>
<text x="46.3" y="49.4">B13_L7_P</text>
<text x="104.2" y="51.9">B13_L10_N</text>
<text x="104.2" y="49.4">B13_L7_N</text>
<text x="116.9" y="49.4">[4]</text>
<text x="118.2" y="51.9">[4]</text>
<text x="190" y="51.6">[4,5]</text>
<text x="196.7" y="51.6">SIL9134_D16</text>
<text x="41.4" y="57">[4]</text>
<text x="41.4" y="59.5">[4]</text>
<text x="41.4" y="54.4">[4]</text>
<text x="46" y="57">B13_L9_P</text>
<text x="46" y="59.5">B13_L11_P</text>
<text x="46" y="54.4">B13_L12_P</text>
<text x="104.2" y="54.4">B13_L12_N</text>
<text x="104.4" y="57">B13_L9_N</text>
<text x="104.4" y="59.5">B13_L11_N</text>
<text x="117.1" y="57">[4]</text>
<text x="118.2" y="54.4">[4]</text>
<text x="118.4" y="59.5">[4]</text>
<text x="190" y="59.3">[4,5]</text>
<text x="190" y="56.7">[4,5]</text>
<text x="190" y="54.2">[4,5]</text>
<text x="196.7" y="59.3">SIL9134_D19</text>
<text x="196.7" y="56.7">SIL9134_D18</text>
<text x="196.7" y="54.2">SIL9134_D17</text>
<text x="41.4" y="64.6">[4]</text>
<text x="46" y="64.6">B13_L13_P</text>
<text x="104.4" y="64.6">B13_L13_N</text>
<text x="118.4" y="64.6">[4]</text>
<text x="190" y="64.3">[4,5]</text>
<text x="190" y="61.8">[4,5]</text>
<text x="196.7" y="64.3">SIL9134_D21</text>
<text x="196.7" y="61.8">SIL9134_D20</text>
<text x="41.4" y="69.7">[4]</text>
<text x="41.4" y="67.1">[4]</text>
<text x="46" y="69.7">B13_L6_P</text>
<text x="46" y="67.1">B13_L3_P</text>
<text x="104.4" y="69.7">B13_L6_N</text>
<text x="104.4" y="67.1">B13_L3_N</text>
<text x="117.1" y="69.7">[4]</text>
<text x="117.1" y="67.1">[4]</text>
<text x="190" y="69.4">[4,5]</text>
<text x="190" y="66.9">[4,5]</text>
<text x="190" y="72">[4,5]</text>
<text x="196.7" y="69.4">SIL9134_D23</text>
<text x="196.7" y="66.9">SIL9134_D22</text>
<text x="196.7" y="72">SIL9134_D8</text>
<text x="41.4" y="72.2">[4]</text>
<text x="41.4" y="74.8">[4]</text>
<text x="46" y="72.2">B13_L16_P</text>
<text x="46" y="74.8">B13_L17_P</text>
<text x="104.4" y="72.5">B13_L16_N</text>
<text x="104.4" y="74.8">B13_L17_N</text>
<text x="118.4" y="72.5">[4]</text>
<text x="118.4" y="74.8">[4]</text>
<text x="190" y="77">[4,5]</text>
<text x="190" y="74.5">[4,5]</text>
<text x="196.7" y="77">SIL9134_D10</text>
<text x="196.7" y="74.5">SIL9134_D9</text>
<text x="190" y="79.6">[4,5]</text>
<text x="190" y="82.1">[4,5]</text>
<text x="196.7" y="79.6">SIL9134_D11</text>
<text x="196.7" y="82.1">SIL9134_D12</text>
<text x="190" y="89.7">[4,5]</text>
<text x="190" y="87.2">[4,5]</text>
<text x="190" y="84.7">[4,5]</text>
<text x="196.7" y="89.7">SIL9134_D15</text>
<text x="196.7" y="87.2">SIL9134_D14</text>
<text x="196.7" y="84.7">SIL9134_D13</text>
<text x="190" y="94.8">[4,5]</text>
<text x="190" y="92.3">[4,5]</text>
<text x="196.7" y="94.8">SIL9134_D1</text>
<text x="196.7" y="92.3">SIL9134_D0</text>
<text x="190" y="99.9">[4,5]</text>
<text x="190" y="97.4">[4,5]</text>
<text x="196.7" y="99.9">SIL9134_D3</text>
<text x="196.7" y="97.4">SIL9134_D2</text>
<text x="190" y="107.5">[4,5]</text>
<text x="190" y="105">[4,5]</text>
<text x="190" y="102.4">[4,5]</text>
<text x="196.7" y="107.5">SIL9134_D6</text>
<text x="196.7" y="105">SIL9134_D5</text>
<text x="196.7" y="102.4">SIL9134_D4</text>
<text x="190" y="110.1">[4,5]</text>
<text x="190" y="112.6">[4,5]</text>
<text x="196.7" y="110.1">SIL9134_D7</text>
<text x="196.7" y="112.6">SIL9134_CLK</text>
<text x="190" y="115.1">[4,5]</text>
<text x="190" y="117.7">[4,5]</text>
<text x="196.7" y="115.1">SIL9134_HS</text>
<text x="196.7" y="117.7">SIL9134_VS</text>
<text x="190" y="120.2">[4,5]</text>
<text x="195.4" y="125.6">[4]</text>
<text x="196.7" y="120.2">SIL9134_DE</text>
<text x="200" y="125.6">LCD_BL</text>
<text x="41.7" y="127.8">[4]</text>
<text x="41.7" y="130.4">[4]</text>
<text x="46.3" y="127.8">B15_L20_N</text>
<text x="46.3" y="130.4">B15_L24_N</text>
<text x="104.4" y="130.4">B15_L24_P</text>
<text x="104.4" y="127.6">B15_L20_P</text>
<text x="118.2" y="130.4">[4]</text>
<text x="118.2" y="127.6">[4]</text>
<text x="195.4" y="130.4">[4]</text>
<text x="200" y="130.4">CTP_RST</text>
<text x="41.7" y="135.7">[4]</text>
<text x="41.7" y="132.9">[4]</text>
<text x="46.3" y="135.7">B15_L15_N</text>
<text x="46.3" y="132.9">B15_L18_N</text>
<text x="104.4" y="135.5">B15_L15_P</text>
<text x="104.4" y="132.9">B15_L18_P</text>
<text x="118.2" y="135.5">[4]</text>
<text x="118.2" y="132.9">[4]</text>
<text x="192.1" y="135.5">[4,10]</text>
<text x="195.4" y="133.2">[4]</text>
<text x="200" y="135.5">I2C_SDA</text>
<text x="200" y="133.2">CTP_INT</text>
<text x="41.7" y="138.3">[4]</text>
<text x="41.7" y="143.1">[4]</text>
<text x="46.3" y="138.3">B15_L22_N</text>
<text x="46.3" y="143.1">B15_L17_N</text>
<text x="104.2" y="138.3">B15_L22_P</text>
<text x="104.2" y="143.3">B15_L17_P</text>
<text x="117.9" y="138.3">[4]</text>
<text x="117.9" y="143.3">[4]</text>
<text x="192.1" y="138">[4,10]</text>
<text x="200" y="138">I2C_SCL</text>
<text x="38.4" y="147.9">[4,10]</text>
<text x="41.7" y="145.6">[4]</text>
<text x="46.3" y="145.6">B15_L16_N</text>
<text x="46.3" y="147.9">B14_L23_N</text>
<text x="104.2" y="145.9">B15_L16_P</text>
<text x="104.2" y="148.2">B14_L23_P</text>
<text x="117.9" y="145.9">[4]</text>
<text x="117.9" y="148.2">[4,10]</text>
<text x="38.4" y="153.5">[4,10]</text>
<text x="38.4" y="150.7">[4,10]</text>
<text x="46.3" y="153.5">B14_L3_N</text>
<text x="46.3" y="150.7">B14_L5_N</text>
<text x="104.2" y="153.5">B14_L3_P</text>
<text x="104.2" y="150.7">B14_L5_P</text>
<text x="116.6" y="153.5">[4,10]</text>
<text x="116.6" y="150.7">[4,10]</text>
<text x="38.4" y="160.9">[4,10]</text>
<text x="38.4" y="158.1">[4,10]</text>
<text x="46.3" y="160.9">B14_L20_N</text>
<text x="46.3" y="158.1">B14_L8_N</text>
<text x="104.2" y="160.9">B14_L20_P</text>
<text x="104.2" y="158.3">B14_L8_P</text>
<text x="116.6" y="158.3">[4,10]</text>
<text x="117.9" y="160.9">[4,10]</text>
<text x="38.4" y="163.4">[4,10]</text>
<text x="38.4" y="165.9">[4,10]</text>
<text x="46.3" y="163.4">B14_L4_N</text>
<text x="46.3" y="165.9">B14_L24_N</text>
<text x="104.2" y="163.4">B14_L4_P</text>
<text x="104.2" y="165.9">B14_L24_P</text>
<text x="116.6" y="163.4">[4,10]</text>
<text x="117.9" y="165.9">[4,10]</text>
<text x="38.4" y="168.5">[4,10]</text>
<text x="46.3" y="168.5">B14_L19_N</text>
<text x="104.2" y="168.5">B14_L19_P</text>
<text x="117.9" y="168.5">[4,10]</text>
</g>
<g font-size="2.3" fill="#004080">
<text x="250.2" y="39.2">5V_1</text>
<text x="250.2" y="41.7">5V_2</text>
<text x="250.2" y="44.3">3V3_1</text>
<text x="250.2" y="46.8">3V3_2</text>
<text x="250.2" y="49.4">GND1</text>
<text x="250.2" y="51.9">R0</text>
<text x="250.2" y="54.4">R1</text>
<text x="250.2" y="57">R2</text>
<text x="250.2" y="59.5">R3</text>
<text x="250.2" y="62.1">R4</text>
<text x="250.2" y="64.6">R5</text>
<text x="250.2" y="67.1">R6</text>
<text x="250.2" y="69.7">R7</text>
<text x="250.2" y="74.8">G1</text>
<text x="250.2" y="77.3">G2</text>
<text x="250.2" y="72.2">G0</text>
<text x="250.2" y="79.8">G3</text>
<text x="250.2" y="82.4">G4</text>
<text x="250.2" y="84.9">G5</text>
<text x="250.2" y="87.5">G6</text>
<text x="250.2" y="90">G7</text>
<text x="250.2" y="92.5">B0</text>
<text x="250.2" y="95.1">B1</text>
<text x="250.2" y="97.6">B2</text>
<text x="250.2" y="100.2">B3</text>
<text x="250.2" y="102.7">B4</text>
<text x="250.2" y="105.2">B5</text>
<text x="250.2" y="107.8">B6</text>
<text x="250.2" y="110.3">B7</text>
<text x="250.2" y="112.9">DCLK</text>
<text x="250.2" y="115.4">HSYNC</text>
<text x="250.2" y="117.9">VSYNC</text>
<text x="250.2" y="123">DISP</text>
<text x="250.2" y="120.5">DE</text>
<text x="250.2" y="125.6">LCD_BL</text>
<text x="250.2" y="128.1">GND_2</text>
<text x="250.2" y="130.6">RESET</text>
<text x="250.2" y="133.2">INT</text>
<text x="250.2" y="135.7">SDA</text>
<text x="250.2" y="138.3">SCL</text>
<text x="257.6" y="138.5" transform="rotate(-90 257.6 138.5)">GND3</text>
<text x="260.2" y="138.5" transform="rotate(-90 260.2 138.5)">GND4</text>
</g>
</svg>
